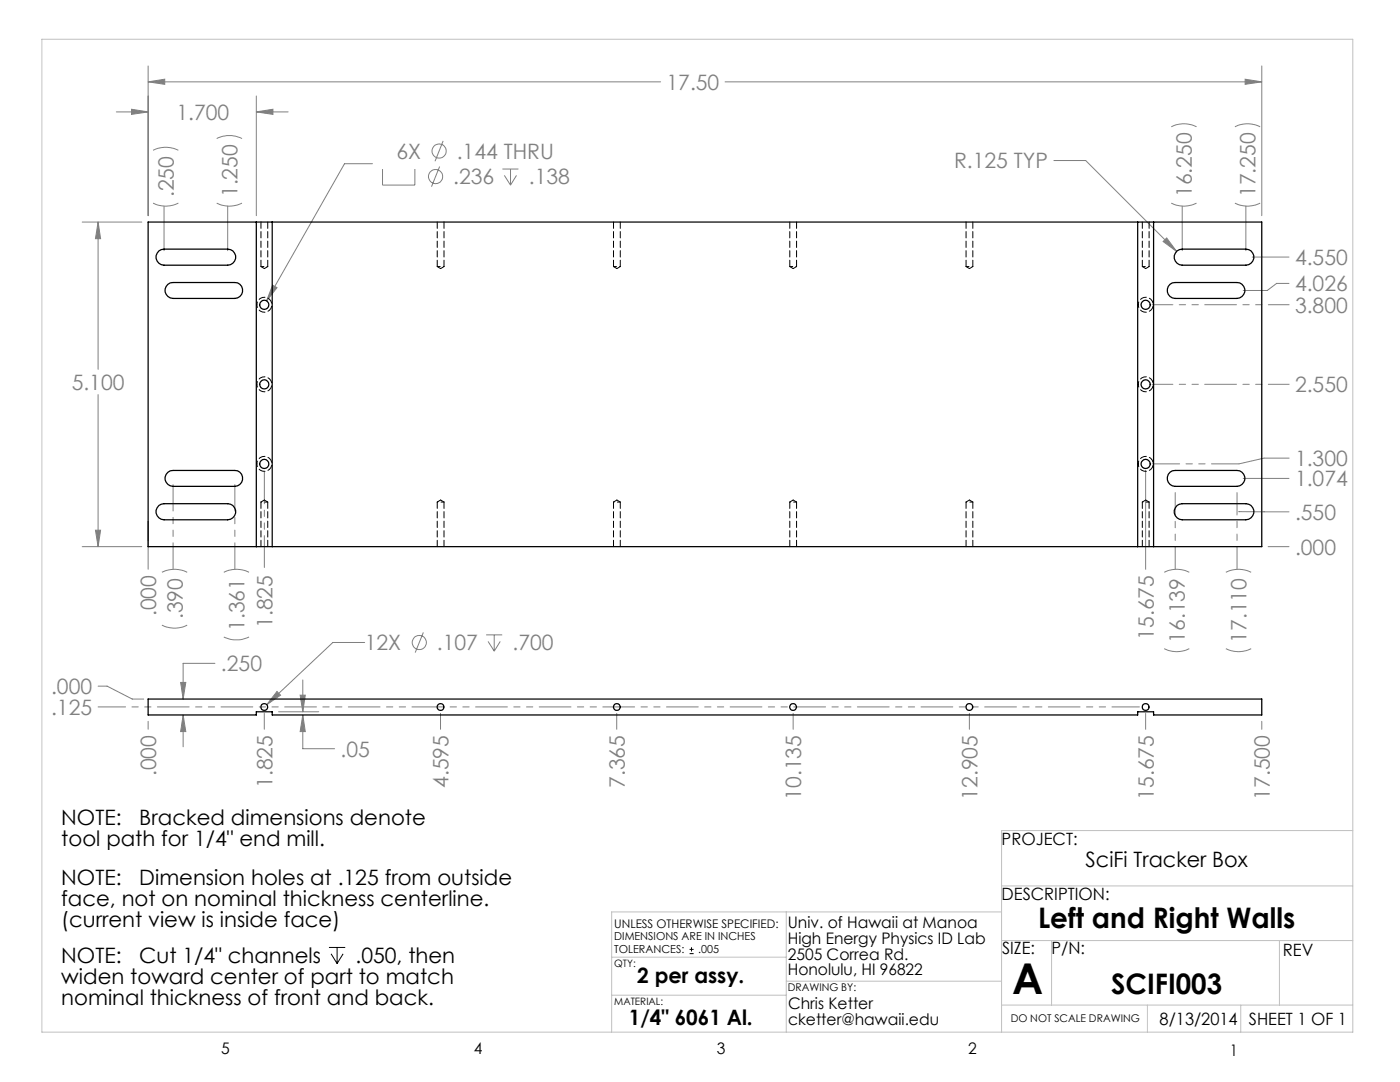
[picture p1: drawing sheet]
<svg xmlns="http://www.w3.org/2000/svg" width="279mm" height="216mm" viewBox="0 0 279 216" stroke-linecap="round" stroke-linejoin="round" font-family="sans-serif">
<g fill="none" stroke="#808080" stroke-width=".2">
<path d="M29.6 16.3l3.3-.5v1zM29.6 13.2v29.8M29.6 16.3h102.2M51.2 19.2v23.8M144.7 16.3h107.1M248.5 15.8l3.3 .5-3.3 .5zM251.8 13.2v29.8M23.2 22.3h6.4M26.2 21.8l3.4 .5-3.4 .5zM30.6 30a5.6 5.6 0 0 1 5 0M43.3 27.7a5.6 5.6 0 0 1 5 0M51.2 22.3l3.3-.5v1z"/>
<path d="M51.2 22.3h6.3M74.3 32.7h-5.5l-15.6 27.3M76.3 33.7v3.2h6.5v-3.2M87.7 33.2l-1.6 4.1M88.4 28.1l-1.6 4.1M100.3 33.7h3.2M100.6 35l1.3 1.9M101.9 33.7v3.2M103.1 35l-1.2 1.9M210.3 32h6.4l18.1 18.2M233.8 25.3a5.6 5.6 0 0 1 5 0M246.5 25.3a5.6 5.6 0 0 1 5 0"/>
<path d="M16.4 44.3h11.9M19.6 44.3l.5 3.3h-1zM19.6 44.3v29.4M30.6 40.5a5.6 5.6 0 0 0 5 0M32.7 41.1v8.9M43.3 40.5a5.6 5.6 0 0 0 5 0M45.4 41.1v8.9M54.4 56.9l.9 .5-2.1 2.6zM232.1 48.2l.7-.7 2 2.7zM233.8 40.5a5.6 5.6 0 0 0 5 0M235.9 41.1v8.9M246.5 40.5a5.6 5.6 0 0 0 5 0"/>
<path d="M248.6 41.1v8.9M249.9 51.3h7.3M257.2 56.6h-2.4l-1.9 1.4h-4.8M19.6 78.7v30.4M228.6 93.8v19.8M248.1 95.5h9.1M16.4 109.1h11.9M19.1 105.8h1l-.5 3.3zM29.6 104.1v9.5M32.3 114.2a5.6 5.6 0 0 1 5.1 0M44.7 114.2a5.6 5.6 0 0 1 5 0M232.3 114.2a5.5 5.5 0 0 1 5 0"/>
<path d="M244.7 114.2a5.6 5.6 0 0 1 5 0M247.4 102.1h-.1h9.9M253.1 109.1h4.1M19.6 136.9h1.8l5 2.6h2.3M32.3 124.7a5.6 5.6 0 0 0 5.1 0M36.1 136.2h1l-.6 3.3zM42.9 132.4h-6.4v7.1M44.7 127.1a5.9 5.9 0 0 0 5 0M55.3 138l.7 .7-2.8 1.9zM59.9 138.7h1l-.5 3.3zM60.4 135.7v6.3M72.8 128.2h-6.4l-13.2 12.4"/>
<path d="M84.5 126.2l-1.6 4M97 126.7h3.2M97.4 128l1.2 1.9M98.6 126.7v3.2M99.8 128l-1.2 1.9M232.3 129.4a5.5 5.5 0 0 0 5 0M244.7 129.4a5.6 5.6 0 0 0 5 0M29.6 143.9v1.6M36.5 142.7l.6 3.3h-1zM36.5 142.7v6.3M52.7 142.3v3.2M55.6 142h8"/>
<path d="M60.4 142.7l.5 3.3h-1zM60.4 142.7v6.7h6.4M87.9 142.3v3.2M123.1 142.3v3.2M158.3 142.3v3.2M193.5 142.3v3.2M228.6 142.3v3.2M251.8 143.9v1.6"/>
<circle cx="86.9" cy="35.2" r="1.42"/>
<circle cx="87.6" cy="30.1" r="1.41"/>
<circle cx="83.7" cy="128.2" r="1.41"/>
</g>
<path d="M65.7 189.1h3.2M66.1 190.3l1.2 2M67.3 189.1v3.2M68.5 190.3l-1.2 2M137.6 190.3h.8M137.6 189.4h.8M138 189v.9" fill="none" stroke="#000" stroke-width=".2"/>
<path d="M252.3 91.4h5M252.3 91.4l-5 1.2" fill="none" stroke="#808080" stroke-width=".2" stroke-dasharray="6.3 1.3 1.3 1.3 1.3 1.3"/>
<path d="M247.3 92.6h-17.4" fill="none" stroke="#808080" stroke-width=".2" stroke-dasharray="6.3 1.3 1.3 1.3 1.3 1.3" stroke-dashoffset=".8"/>
<path d="M229.9 76.7h27.4M229.9 60.8h27.4" fill="none" stroke="#808080" stroke-width=".2" stroke-dasharray="6.3 1.3 1.3 1.3 1.3 1.3" stroke-dashoffset="2.2"/>
<path d="M227.4 141.1h-207.8" fill="none" stroke="#808080" stroke-width=".2" stroke-dasharray="6.3 1.3 1.3 1.3 1.3 1.3" stroke-dashoffset=".9"/>
<path d="M34.5 96.7v16.9M46.9 96.7v16.9" fill="none" stroke="#808080" stroke-width=".2" stroke-dasharray="6.3 1.3 1.3 1.3 1.3 1.3" stroke-dashoffset="1.1"/>
<path d="M52.8 93.8v19.8" fill="none" stroke="#808080" stroke-width=".2" stroke-dasharray="6.3 1.3 1.3 1.3 1.3 1.3" stroke-dashoffset="-.3"/>
<path d="M234.5 98.3v15.3M246.9 98.3v15.3" fill="none" stroke="#808080" stroke-width=".2" stroke-dasharray="6.3 1.3 1.3 1.3 1.3 1.3" stroke-dashoffset="1.9"/>
<g fill="none" stroke="#c0c0c0" stroke-width=".2">
<path d="M8.4 7.8h261.6v198.2h-261.6zM199.9 176.8h70.1M270 165.7h-70.1v40.3M122.1 198.6h34.8M122.1 191h34.8M156.9 182v24M156.9 195.8h43M199.9 182h-77.8v24M199.9 187.7h70.1M209.9 187.7v12.9M255.3 187.7v12.9M199.9 200.6h70.1"/>
<path d="M229 200.6v5.4M247.6 200.6v5.4"/>
</g>
<path d="M26.2 21.8l3.4 .5-3.4 .5zM51.2 22.3l3.3-.5v1zM19.1 105.8h1l-.5 3.3zM19.6 44.3l.5 3.3h-1zM54.4 56.9l-1.2 3.1 2.1-2.6zM232.8 47.5l-.7 .7 2.7 2zM29.6 16.3l3.3-.5v1zM248.5 15.8l3.3 .5-3.3 .5zM36.1 136.2h1l-.6 3.3zM36.5 142.7l.6 3.3h-1zM59.9 138.7h1l-.5 3.3zM60.4 142.7l.5 3.3h-1zM55.3 138l-2.1 2.6 2.8-1.9z" fill="#808080"/>
<g fill="none" stroke="#000" stroke-width=".25">
<path d="M29.6 44.3h222.2v64.8h-222.2zM31.7 50.1l1-.4h12.7a1.61 1.61 0 0 1 1.7 1.6 1.61 1.61 0 0 1-1.7 1.6h-12.7a1.62 1.62 0 0 1-1.5-1.1 1.62 1.62 0 0 1 .5-1.7zM33.5 56.7l.5-.3h.5h12.3a1.59 1.59 0 0 1 1.6 1.6 1.59 1.59 0 0 1-1.6 1.5h-12.3a1.6 1.6 0 0 1-1.5-1 1.6 1.6 0 0 1 .5-1.8zM51.2 44.3v64.8M54.3 44.3v64.8M227 44.3v64.8M230.2 44.3v64.8M233.5 56.7l.5-.3h.5h12.3a1.59 1.59 0 0 1 1.7 1.6 1.59 1.59 0 0 1-1.7 1.5h-12.3a1.6 1.6 0 0 1-1.5-1 1.6 1.6 0 0 1 .5-1.8zM234.9 50.1l1-.4h12.7a1.61 1.61 0 0 1 1.7 1.6 1.61 1.61 0 0 1-1.7 1.6h-12.7a1.62 1.62 0 0 1-1.5-1.1 1.62 1.62 0 0 1 .5-1.7zM33.5 94.2l.5-.3h.5h12.3a1.59 1.59 0 0 1 1.6 1.6 1.59 1.59 0 0 1-1.6 1.5h-12.3a1.6 1.6 0 0 1-1.5-1 1.6 1.6 0 0 1 .5-1.8zM233.5 94.2l.5-.3h.5h12.3a1.59 1.59 0 0 1 1.7 1.6 1.59 1.59 0 0 1-1.7 1.5h-12.3a1.6 1.6 0 0 1-1.5-1 1.6 1.6 0 0 1 .5-1.8zM31.7 100.9l1-.4h12.7a1.61 1.61 0 0 1 1.7 1.6 1.61 1.61 0 0 1-1.7 1.6h-12.7a1.62 1.62 0 0 1-1.5-1.1 1.62 1.62 0 0 1 .5-1.7z"/>
<path d="M234.9 100.9l1-.4h12.7a1.61 1.61 0 0 1 1.7 1.6 1.61 1.61 0 0 1-1.7 1.6h-12.7a1.62 1.62 0 0 1-1.5-1.1 1.62 1.62 0 0 1 .5-1.7zM29.6 139.5h222.2v3.2h-21.6v-.7h-3.2v.7h-172.7v-.7h-3.1v.7h-21.6z"/>
<circle cx="52.7" cy="76.7" r=".91"/>
<circle cx="52.7" cy="60.8" r=".91"/>
<circle cx="228.6" cy="60.8" r=".91"/>
<circle cx="228.6" cy="76.7" r=".91"/>
<circle cx="52.7" cy="92.6" r=".91"/>
<circle cx="228.6" cy="92.6" r=".91"/>
<circle cx="52.7" cy="141.1" r=".68"/>
<circle cx="87.9" cy="141.1" r=".67"/>
<circle cx="123.1" cy="141.1" r=".69"/>
<circle cx="158.3" cy="141.1" r=".69"/>
<circle cx="193.4" cy="141.1" r=".69"/>
<circle cx="228.6" cy="141.1" r=".68"/>
</g>
<g fill="none" stroke="#000" stroke-width=".2" stroke-dasharray="1.3 .6" stroke-dashoffset=".7">
<path d="M52.1 53.2h1.3M87.3 53.2h1.3M122.4 53.2h1.4M157.6 53.2h1.4M192.8 53.2h1.4M228 53.2h1.3M51.3 76.7a1.5 1.5 0 0 1 2.1-1.4 1.5 1.5 0 0 1 .4 2.5 1.5 1.5 0 0 1-2.5-.6v-.5M51.3 60.8a1.5 1.5 0 0 1 2.1-1.4 1.5 1.5 0 0 1 .4 2.5 1.5 1.5 0 0 1-2.5-.6v-.5M227.2 76.7a1.5 1.5 0 0 1 2.1-1.4 1.5 1.5 0 0 1 .4 2.5 1.5 1.5 0 0 1-2.5-.6v-.5M227.2 60.8a1.5 1.5 0 0 1 2.1-1.4 1.5 1.5 0 0 1 .4 2.5 1.5 1.5 0 0 1-2.5-.6v-.5M51.3 92.6a1.5 1.5 0 0 1 2.1-1.4 1.5 1.5 0 0 1 .4 2.5 1.5 1.5 0 0 1-2.5-.7v-.4M227.2 92.6a1.5 1.5 0 0 1 2.1-1.4 1.5 1.5 0 0 1 .4 2.5 1.5 1.5 0 0 1-2.5-.7v-.4"/>
<path d="M53.4 100.2h-1.3M88.6 100.2h-1.3M123.8 100.2h-1.4M159 100.2h-1.4M194.2 100.2h-1.4M229.3 100.2h-1.3"/>
</g>
<g fill="none" stroke="#000" stroke-width=".2" stroke-dasharray="1.3 .6">
<path d="M52.1 44.3v8.9M53.4 53.2v-8.9M87.3 44.3v8.9M88.6 53.2v-8.9M122.4 44.3v8.9M123.8 53.2v-8.9M157.6 44.3v8.9M159 53.2v-8.9M192.8 44.3v8.9M194.2 53.2v-8.9M228 44.3v8.9M229.3 53.2v-8.9"/>
<path d="M52.1 100.2v8.9M53.4 109.1v-8.9M87.3 100.2v8.9M88.6 109.1v-8.9M122.4 100.2v8.9M123.8 109.1v-8.9M157.6 100.2v8.9M159 109.1v-8.9M192.8 100.2v8.9M194.2 109.1v-8.9M228 100.2v8.9M229.3 109.1v-8.9"/>
</g>
<g fill="none" stroke="#000" stroke-width=".2" stroke-dasharray="1.3 .6" stroke-dashoffset=".4">
<path d="M52.1 53.2l.7 .4M52.8 53.6l.6-.4M87.3 53.2l.6 .4M87.9 53.6l.7-.4M122.4 53.2l.7 .4M123.1 53.6l.7-.4M157.6 53.2l.7 .4M158.3 53.6l.7-.4M192.8 53.2l.7 .4M193.5 53.6l.7-.4M228 53.2l.7 .4M228.7 53.6l.6-.4"/>
<path d="M52.8 99.8l-.7 .4M87.9 99.8l-.6 .4M123.1 99.8l-.7 .4M158.3 99.8l-.7 .4M193.5 99.8l-.7 .4M228.7 99.8l-.7 .4M53.4 100.2l-.6-.4M88.6 100.2l-.7-.4M123.8 100.2l-.7-.4M159 100.2l-.7-.4M194.2 100.2l-.7-.4M229.3 100.2l-.6-.4"/>
</g>
<text font-size="8.5" x="202" y="198.3">A</text>
<g font-size="5.6">
<text x="207.2" y="185.1">Left and Right Walls</text>
<text x="221.8" y="198.4">SCIFI003</text>
</g>
<g font-size="4.2" fill="#808080">
<text x="133" y="17.9">17.50</text>
<text x="35.2" y="23.9">1.700</text>
<text x="79.1" y="31.7">6X</text>
<text x="91.2" y="31.7">.144 THRU</text>
<text x="190.4" y="33.6">R.125 TYP</text>
<text x="34.7" y="39.4" transform="rotate(-90 34.7 39.4)">.250</text>
<text x="47.4" y="39.4" transform="rotate(-90 47.4 39.4)">1.250</text>
<text x="90.5" y="36.8">.236</text>
<text x="105.5" y="36.8">.138</text>
<text x="237.9" y="39.4" transform="rotate(-90 237.9 39.4)">16.250</text>
<text x="250.6" y="39.4" transform="rotate(-90 250.6 39.4)">17.250</text>
<text x="258.4" y="52.9">4.550</text>
<text x="258.4" y="58.1">4.026</text>
<text x="258.4" y="62.4">3.800</text>
<text x="14.3" y="77.8">5.100</text>
<text x="258.4" y="78.3">2.550</text>
<text x="258.4" y="93">1.300</text>
<text x="258.4" y="97">1.074</text>
<text x="258.4" y="103.7">.550</text>
<text x="258.4" y="110.7">.000</text>
<text x="31.2" y="123" transform="rotate(-90 31.2 123)">.000</text>
<text x="36.5" y="123.6" transform="rotate(-90 36.5 123.6)">.390</text>
<text x="48.8" y="125.9" transform="rotate(-90 48.8 125.9)">1.361</text>
<text x="54.4" y="125.3" transform="rotate(-90 54.4 125.3)">1.825</text>
<text x="72.8" y="129.7">12X</text>
<text x="87.2" y="129.7">.107</text>
<text x="102.3" y="129.7">.700</text>
<text x="230.2" y="127.6" transform="rotate(-90 230.2 127.6)">15.675</text>
<text x="236.5" y="128.2" transform="rotate(-90 236.5 128.2)">16.139</text>
<text x="248.8" y="128.2" transform="rotate(-90 248.8 128.2)">17.110</text>
<text x="44.1" y="133.9">.250</text>
<text x="10.2" y="138.5">.000</text>
<text x="10.2" y="142.7">.125</text>
<text x="31.2" y="154.9" transform="rotate(-90 31.2 154.9)">.000</text>
<text x="68" y="151">.05</text>
<text x="54.4" y="157.2" transform="rotate(-90 54.4 157.2)">1.825</text>
<text x="89.5" y="157.2" transform="rotate(-90 89.5 157.2)">4.595</text>
<text x="124.7" y="157.2" transform="rotate(-90 124.7 157.2)">7.365</text>
<text x="159.9" y="159.6" transform="rotate(-90 159.9 159.6)">10.135</text>
<text x="195.1" y="159.6" transform="rotate(-90 195.1 159.6)">12.905</text>
<text x="230.3" y="159.6" transform="rotate(-90 230.3 159.6)">15.675</text>
<text x="253.4" y="159.6" transform="rotate(-90 253.4 159.6)">17.500</text>
</g>
<g font-size="4.2">
<text x="12.2" y="164.6">NOTE:</text>
<text x="27.8" y="164.6">Bracked dimensions denote</text>
<text x="12.2" y="168.8">tool path for 1/4&quot; end mill.</text>
<text x="216.7" y="173.1">SciFi Tracker Box</text>
<text x="12.2" y="176.5">NOTE:</text>
<text x="27.8" y="176.5">Dimension holes at .125 from outside</text>
<text x="12.2" y="180.7">face, not on nominal thickness centerline.</text>
<text x="12.2" y="184.9">(current view is inside face)</text>
<text x="12.2" y="192.1">NOTE:</text>
<text x="12.2" y="196.3">widen toward center of part to match</text>
<text x="27.8" y="192.1">Cut 1/4&quot; channels</text>
<text x="70.9" y="192.1">.050, then</text>
<text x="127.2" y="196.2">2 per assy.</text>
<text x="12.2" y="200.5">nominal thickness of front and back.</text>
<text x="125.5" y="204.6">1/4&quot; 6061 Al.</text>
</g>
<g font-size="3.4">
<text x="199.9" y="168.5">PROJECT:</text>
<text x="199.9" y="179.6">DESCRIPTION:</text>
<text x="200" y="190.5">SIZE:</text>
<text x="209.9" y="190.5">P/N:</text>
<text x="256" y="190.8">REV</text>
<text x="231.4" y="204.5">8/13/2014</text>
<text x="249.2" y="204.5">SHEET 1 OF 1</text>
</g>
<g font-size="3.2">
<text x="157.2" y="185.1">Univ. of Hawaii at Manoa</text>
<text x="157.2" y="188.3">High Energy Physics ID Lab</text>
<text x="157.2" y="191.5">2505 Correa Rd.</text>
<text x="157.2" y="194.6">Honolulu, HI 96822</text>
<text x="157.3" y="201.4">Chris Ketter</text>
<text x="157.3" y="204.6">cketter@hawaii.edu</text>
<text x="44.2" y="210.4">5</text>
<text x="94.6" y="210.3">4</text>
<text x="143.1" y="210.4">3</text>
<text x="193.2" y="210.3">2</text>
<text x="245.4" y="210.6">1</text>
</g>
<text font-size="2.4" x="122.6" y="185.1">UNLESS OTHERWISE SPECIFIED:</text>
<g font-size="2.2">
<text x="122.6" y="187.6">DIMENSIONS ARE IN INCHES</text>
<text x="122.6" y="190.3">TOLERANCES:</text>
<text x="139.4" y="190.3">.005</text>
</g>
<g font-size="2.1">
<text x="157.2" y="197.8">DRAWING BY:</text>
<text x="201.7" y="204">DO NOT SCALE DRAWING</text>
</g>
<g font-size="2">
<text x="122.6" y="192.9">QTY:</text>
<text x="122.6" y="200.5">MATERIAL:</text>
</g>
</svg>
